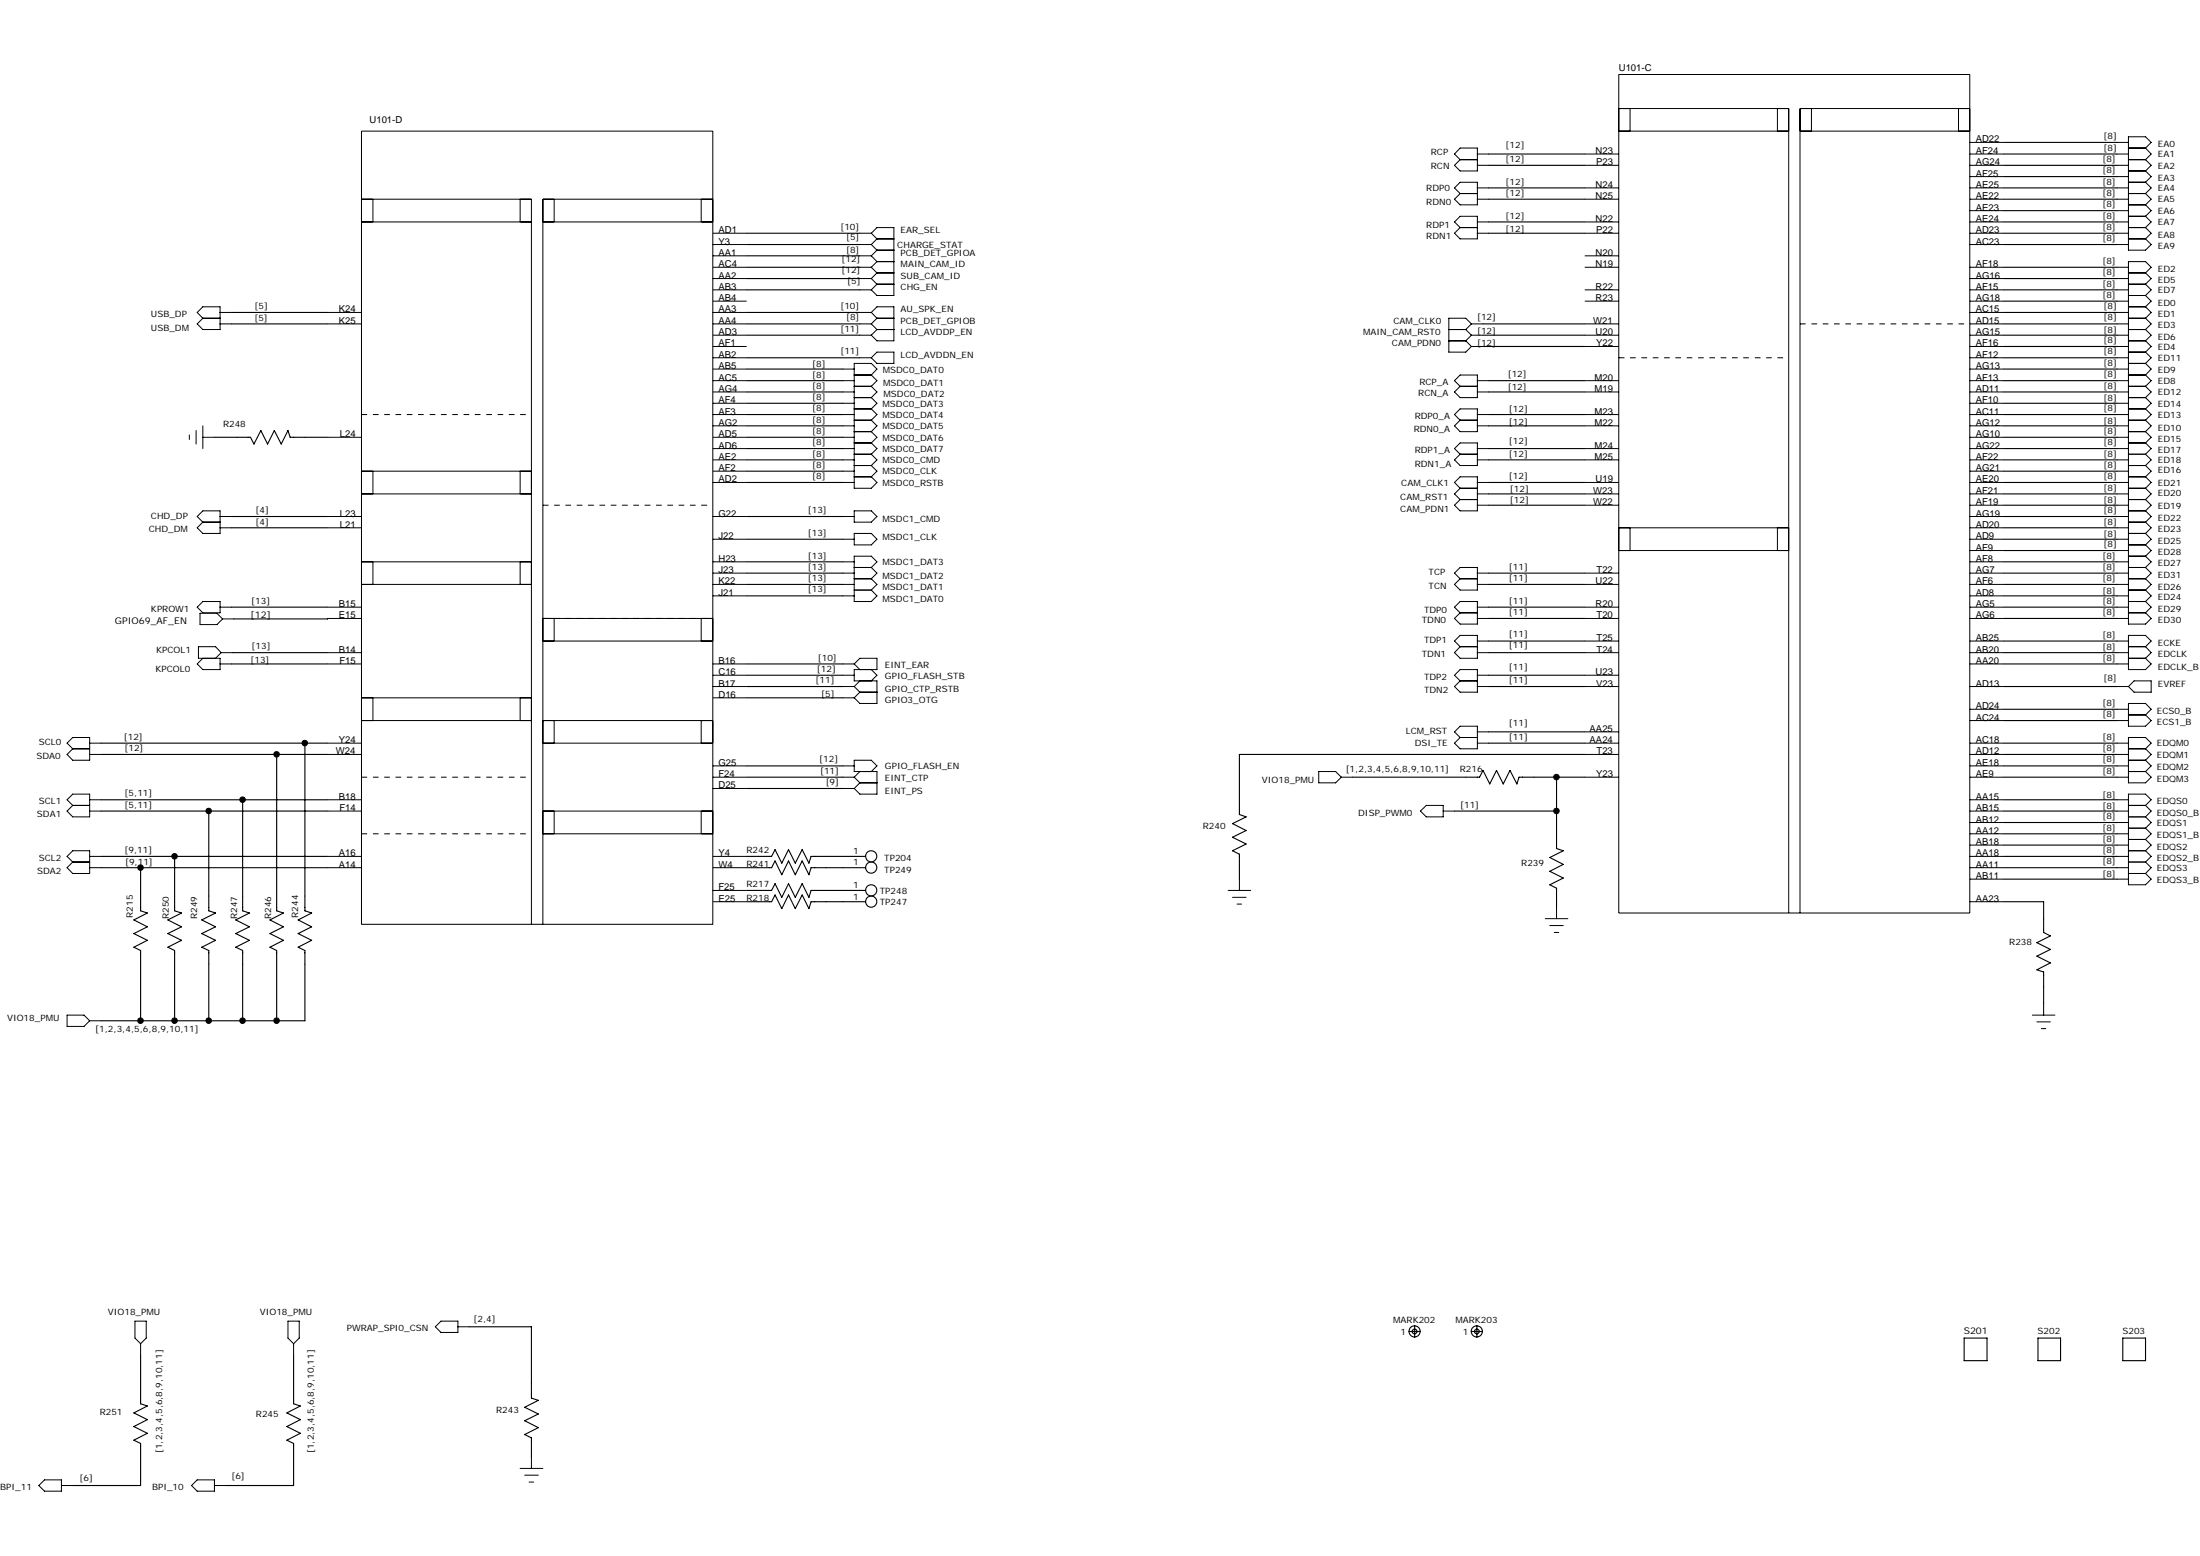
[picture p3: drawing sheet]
<svg xmlns="http://www.w3.org/2000/svg" width="297mm" height="210mm" viewBox="0 0 297 210" stroke-linecap="round" stroke-linejoin="round" font-family="sans-serif">
<g fill="none" stroke="#000" stroke-width=".14">
<path d="M48.8 17.7h47.4v107h-47.4zM197.1 20h2.4v3.1h-2.4l-.7-.8 .7-.8-.7-.7zM218.6 14.6h22.9v108.6M218.6 17.7h22.9M218.6 10.1h47.4v113.1h-47.4zM220.1 14.6v3.1M240 14.6v3.1M243 17.7h23M244.6 14.6v3.1M264.4 14.6v3.1M266 14.6h-23v108.6M266 19.2h4.6"/>
<path d="M285.9 19.2h1.5M287.4 20h2.3M289.7 20l.7-.8-.7-.7h-2.3v15.3h2.3l.7-.8-.7-.8M289.7 20l.7 .8-.7 .7M48.8 26.9h23v97.8M48.8 30h23M50.4 26.9v3.1M70.2 26.9v3.1M73.3 30h22.9M74.8 26.9v3.1M94.7 26.9v3.1M96.2 26.9h-22.9v97.8"/>
<path d="M96.2 31.5h4.6M96.2 33h4.6M96.2 36.1h4.6M96.2 37.6h4.6M96.2 39.1h4.6M96.2 34.5h4.6M116.1 31.5h1.5M116.1 33h1.5M116.1 36.1h1.5M116.1 37.6h1.5M116.1 39.1h1.5M116.1 34.5h1.5"/>
<path d="M117.6 31.5l.8-.8h2.3v9.2h-2.3l-.8-.8M117.6 33l.8 .8M117.6 36.1l.8 .7M117.6 37.6l.8 .8M117.6 31.5l.8 .7M117.6 34.5l.8 .8M118.4 32.2h2.3M118.4 33.8h2.3M118.4 35.3h2.3M118.4 36.8h2.3M118.4 38.4h2.3M118.4 32.2l-.8 .8"/>
<path d="M118.4 35.3l-.8 .8M118.4 36.8l-.8 .8M118.4 38.4l-.8 .7M118.4 33.8l-.8 .7M197.1 24.6h2.4v3h-2.4l-.7-.7 .7-.8-.7-.7zM197.1 29.2h2.4v3h-2.4l-.7-.7 .7-.8-.7-.7zM197.1 21.5h2.4M197.1 26.1h2.4M197.1 30.7h2.4M199.5 20.8h1.5M199.5 22.3h1.5M199.5 25.4h1.5"/>
<path d="M199.5 26.9h1.5M199.5 30h1.5M199.5 31.5h1.5M214 20.8h4.6M214 22.3h4.6M214 25.4h4.6M214 26.9h4.6M214 30h4.6M214 31.5h4.6M214 36.1h4.6M214 39.1h4.6M214 34.5h4.6"/>
<path d="M266 20.8h4.6M266 22.3h4.6M266 25.4h4.6M266 26.9h4.6M266 30h4.6M266 31.5h4.6M266 23.8h4.6M266 28.4h4.6M266 33h4.6M266 36.1h4.6M266 37.6h4.6M266 39.1h4.6"/>
<path d="M285.9 20.8h1.5M285.9 22.3h1.5M285.9 25.4h1.5M285.9 26.9h1.5M285.9 30h1.5M285.9 31.5h1.5M285.9 23.8h1.5M285.9 28.4h1.5M285.9 33h1.5M285.9 36.1h1.5M285.9 37.6h1.5M285.9 39.1h1.5"/>
<path d="M287.4 21.5h2.3M287.4 23.1h2.3M287.4 24.6h2.3M287.4 26.1h2.3M287.4 29.2h2.3M287.4 30.7h2.3M287.4 27.6h2.3M287.4 32.2h2.3M287.4 36.8h2.3M287.4 38.4h2.3M287.4 39.9h2.3M289.7 36.8l.7-.7-.7-.8h-2.3v48.9h2.3l.7-.7-.7-.8"/>
<path d="M289.7 21.5l.7 .8-.7 .8M289.7 23.1l.7 .7-.7 .8M289.7 24.6l.7 .8-.7 .7M289.7 26.1l.7 .8-.7 .7M289.7 27.6l.7 .8-.7 .8M289.7 29.2l.7 .8-.7 .7M289.7 30.7l.7 .8-.7 .7M289.7 36.8l.7 .8-.7 .8M289.7 38.4l.7 .7-.7 .8M289.7 39.9l.7 .7-.7 .8M25.6 58.7v.6M26.5 58.1v1.8"/>
<path d="M26.6 42.2l.8-.8h2.3v3.1h-2.3l-.8-.8 .8-.8zM27.4 59h1.6M27.4 42.9h2.3M27.4 57.5v3M29.7 43.7h1.5M29.7 42.2h1.5M44.2 43.7h4.6M44.2 42.2h4.6M44.2 59h4.6M48.8 55.9h.8M50.4 55.9h.7M51.9 55.9h.7"/>
<path d="M53.4 55.9h.8M54.9 55.9h.8M56.4 55.9h.8M58 55.9h.8M59.5 55.9h.8M61.1 55.9h.7M62.6 55.9h.7M64.1 55.9h.8M65.7 55.9h.7M67.2 55.9h.7M68.7 55.9h.8M70.2 55.9h.8"/>
<path d="M96.2 48.3h4.6M96.2 43.7h4.6M96.2 51.4h4.6M96.2 52.9h4.6M96.2 55.9h4.6M96.2 57.5h4.6M96.2 45.2h4.6M96.2 46.8h4.6M96.2 40.6h4.6M96.2 42.2h4.6M96.2 49.8h4.6M96.2 54.4h4.6"/>
<path d="M96.2 59h4.6M113.8 51.4h1.5M113.8 52.9h1.5M113.8 55.9h1.5M113.8 57.5h1.5M113.8 49.8h1.5M113.8 54.4h1.5M113.8 59h1.5M115.3 59.8h2.3M115.3 58.3h2.3M115.3 56.7h2.3M115.3 55.2h2.3"/>
<path d="M115.3 53.7h2.3M115.3 52.1h2.3M115.3 50.6h2.3M116.1 48.3h1.5M116.1 43.7h1.5M116.1 45.2h1.5M116.1 42.2h1.5M117.6 42.2l.8-.8h2.3v4.6h-2.3l-.8-.8M117.6 50.6l.8-.8-.8-.8h-2.3v16.9h2.3l.8-.8-.8-.8M117.6 59.8l.8 .7-.8 .8M117.6 58.3l.8 .7-.8 .8M117.6 56.7l.8 .8-.8 .8"/>
<path d="M117.6 55.2l.8 .7-.8 .8M117.6 53.7l.8 .7-.8 .8M117.6 52.1l.8 .8-.8 .8M117.6 50.6l.8 .8-.8 .7M117.6 42.2l.8 .7M117.6 43.7l.8 .8M118.4 42.9h2.3M118.4 44.5h2.3M118.4 47.5h2.3v1.5h-2.3l-.8-.7zM118.4 44.5l-.8 .7M118.4 42.9l-.8 .8M195.6 44.5h2.3"/>
<path d="M195.6 46h2.3M197.1 59.8h2.4v3h-2.4l-.7-.7 .7-.8-.7-.8zM197.1 55.2h2.4v3.1h-2.4l-.7-.8 .7-.8-.7-.8zM197.1 56.7h2.4M197.1 50.6h2.4v3.1h-2.4l-.7-.8 .7-.8-.7-.7zM197.1 52.1h2.4M197.9 44.5l.8 .7M197.9 46l.8 .8M198.7 43.7h1.5M198.7 45.2h1.5M198.7 46.8h1.5M198.7 43.7l-.8-.8h-2.3v4.6h2.3l.8-.7"/>
<path d="M198.7 43.7l-.8 .8M198.7 45.2l-.8 .8M199.5 51.4h1.5M199.5 52.9h1.5M199.5 55.9h1.5M199.5 57.5h1.5M214 43.7h4.6M214 51.4h4.6M214 52.9h4.6M214 55.9h4.6M214 57.5h4.6M214 45.2h4.6"/>
<path d="M214 46.8h4.6M214 40.6h4.6M218.6 48.3h.7M220.1 48.3h.7M221.6 48.3h.8M223.2 48.3h.7M224.7 48.3h.7M226.2 48.3h.8M227.7 48.3h.8M229.3 48.3h.7M230.8 48.3h.8M232.3 48.3h.8"/>
<path d="M233.8 48.3h.8M235.4 48.3h.7M236.9 48.3h.8M238.5 48.3h.7M240 48.3h.7M243 43.7h.8M244.6 43.7h.7M246.1 43.7h.8M247.6 43.7h.8M249.1 43.7h.8M250.7 43.7h.7M252.2 43.7h.8"/>
<path d="M253.7 43.7h.8M255.3 43.7h.7M256.8 43.7h.8M258.3 43.7h.8M259.9 43.7h.7M261.4 43.7h.7M262.9 43.7h.8M264.4 43.7h.8M266 48.3h4.6M266 43.7h4.6M266 51.4h4.6M266 52.9h4.6"/>
<path d="M266 55.9h4.6M266 57.5h4.6M266 45.2h4.6M266 46.8h4.6M266 40.6h4.6M266 42.2h4.6M266 49.8h4.6M266 54.4h4.6M266 59h4.6M285.9 48.3h1.5M285.9 43.7h1.5M285.9 51.4h1.5"/>
<path d="M285.9 52.9h1.5M285.9 55.9h1.5M285.9 57.5h1.5M285.9 45.2h1.5M285.9 46.8h1.5M285.9 40.6h1.5M285.9 42.2h1.5M285.9 49.8h1.5M285.9 54.4h1.5M285.9 59h1.5M287.4 41.4h2.3M287.4 42.9h2.3"/>
<path d="M287.4 44.5h2.3M287.4 59.8h2.3M287.4 58.3h2.3M287.4 56.7h2.3M287.4 55.2h2.3M287.4 53.7h2.3M287.4 52.1h2.3M287.4 50.6h2.3M287.4 49h2.3M287.4 46h2.3M287.4 47.5h2.3M289.7 41.4l.7 .8-.7 .7"/>
<path d="M289.7 42.9l.7 .8-.7 .8M289.7 44.5l.7 .7-.7 .8M289.7 46l.7 .8-.7 .7M289.7 47.5l.7 .8-.7 .7M289.7 49l.7 .8-.7 .8M289.7 50.6l.7 .8-.7 .7M289.7 52.1l.7 .8-.7 .8M289.7 53.7l.7 .7-.7 .8M289.7 55.2l.7 .7-.7 .8M289.7 56.7l.7 .8-.7 .8M289.7 58.3l.7 .7-.7 .8M289.7 59.8l.7 .7-.7 .8"/>
<path d="M27.4 68.9h2.3v3.1h-2.3l-.8-.8 .8-.7-.8-.8zM27.4 70.5h2.3M29.7 71.2h1.5M29.7 69.7h1.5M44.2 71.2h4.6M44.2 69.7h4.6M48.8 78.9h23M48.8 66.7h23M48.8 63.6h23M48.8 75.8h23M50.4 63.6v3.1M50.4 75.8v3.1"/>
<path d="M70.2 63.6v3.1M70.2 75.8v3.1M73.3 68.2h.8M74.8 68.2h.8M76.3 68.2h.8M77.9 68.2h.7M79.4 68.2h.8M80.9 68.2h.8M82.5 68.2h.7M84 68.2h.7M85.5 68.2h.8M87 68.2h.8"/>
<path d="M88.6 68.2h.7M90.1 68.2h.8M91.6 68.2h.8M93.2 68.2h.7M94.7 68.2h.8M96.2 60.5h4.6M96.2 62.1h4.6M96.2 77.3h4.6M96.2 78.9h4.6M96.2 65.1h4.6M96.2 63.6h4.6M96.2 69.7h4.6"/>
<path d="M96.2 72.8h4.6M96.2 75.8h4.6M113.8 60.5h1.5M113.8 62.1h1.5M113.8 77.3h1.5M113.8 78.9h1.5M113.8 65.1h1.5M113.8 63.6h1.5M113.8 69.7h1.5M113.8 72.8h1.5M113.8 75.8h1.5M115.3 68.9h2.3l.8 .8-.8 .8h-2.3z"/>
<path d="M115.3 72h2.3l.8 .8-.8 .7h-2.3zM115.3 64.3h2.3M115.3 62.8h2.3M115.3 61.3h2.3M115.3 76.6h2.3M115.3 78.1h2.3M115.3 79.6h2.3M117.6 76.6l.8-.8-.8-.7h-2.3v6.1h2.3l.8-.8-.8-.8M117.6 62.8l.8 .8-.8 .7M117.6 61.3l.8 .8-.8 .7M117.6 76.6l.8 .7-.8 .8M117.6 78.1l.8 .8-.8 .7"/>
<path d="M197.1 65.9l-.7-.8 .7-.8h2.4v4.6h-2.4l-.7-.7 .7-.8M197.1 65.9h2.4M197.1 61.3h2.4M197.1 76.6h2.4v3h-2.4l-.7-.7 .7-.8-.7-.8zM197.1 78.1h2.4M197.1 65.9l-.7 .8 .7 .7M197.1 67.4h2.4M199.5 60.5h1.5M199.5 62.1h1.5M199.5 77.3h1.5M199.5 78.9h1.5M199.5 65.1h1.5"/>
<path d="M199.5 66.7h1.5M199.5 68.2h1.5M214 60.5h4.6M214 62.1h4.6M214 77.3h4.6M214 78.9h4.6M214 65.1h4.6M214 66.7h4.6M214 68.2h4.6M218.6 71.2h22.9M218.6 74.3h22.9M220.1 71.2v3.1"/>
<path d="M240 71.2v3.1M266 71.2h4.6M266 74.3h4.6M266 60.5h4.6M266 62.1h4.6M266 77.3h4.6M266 78.9h4.6M266 65.1h4.6M266 66.7h4.6M266 68.2h4.6M266 63.6h4.6M266 69.7h4.6"/>
<path d="M266 72.8h4.6M266 75.8h4.6M285.9 71.2h1.5M285.9 74.3h1.5M285.9 60.5h1.5M285.9 62.1h1.5M285.9 77.3h1.5M285.9 78.9h1.5M285.9 65.1h1.5M285.9 66.7h1.5M285.9 68.2h1.5M285.9 63.6h1.5"/>
<path d="M285.9 69.7h1.5M285.9 72.8h1.5M285.9 75.8h1.5M287.4 68.9h2.3M287.4 70.5h2.3M287.4 72h2.3M287.4 64.3h2.3M287.4 65.9h2.3M287.4 62.8h2.3M287.4 61.3h2.3M287.4 73.5h2.3M287.4 75.1h2.3"/>
<path d="M287.4 76.6h2.3M287.4 78.1h2.3M287.4 79.6h2.3M287.4 67.4h2.3M289.7 61.3l.7 .8-.7 .7M289.7 62.8l.7 .8-.7 .7M289.7 64.3l.7 .8-.7 .8M289.7 65.9l.7 .8-.7 .7M289.7 67.4l.7 .8-.7 .7M289.7 68.9l.7 .8-.7 .8M289.7 70.5l.7 .7-.7 .8M289.7 72l.7 .8-.7 .7"/>
<path d="M289.7 73.5l.7 .8-.7 .8M289.7 75.1l.7 .7-.7 .8M289.7 76.6l.7 .7-.7 .8M289.7 78.1l.7 .8-.7 .7M289.7 79.6l.7 .8-.7 .8M9.8 99.5h2.3v3.1h-2.3l-.7-.8 .7-.8-.7-.7zM26.6 81.9l.8-.7h2.3v1.5h-2.3zM27 82.8h2.3l.8 .7-.8 .8h-2.3zM29.7 81.9h1.5M29.7 89.6h1.5M29.9 88.1h1.5M29.9 88.1l-.8-.8h-2.3v1.5h2.9v1.6h-2.3l-.8-.8 .8-.8"/>
<path d="M29.9 88.1l-.8 .7M30.1 83.5h1.5M44.2 81.9h4.6M44.2 83.5h4.6M44.2 88.1h4.6M44.2 89.6h4.6M48.8 97.2h23M48.8 94.2h23M50.4 94.2v3M70.2 94.2v3M73.3 83.5h22.9M73.3 86.5h22.9"/>
<path d="M73.3 97.2h22.9M74.8 83.5v3M74.8 97.2v3.1M94.7 83.5v3M94.7 97.2v3.1M96.2 91.1h4.6M96.2 92.6h4.6M96.2 80.4h4.6M96.2 89.6h4.6M96.2 94.2h4.6M113.8 91.1h1.5M113.8 92.6h1.5"/>
<path d="M113.8 80.4h1.5M113.8 89.6h1.5M113.8 94.2h1.5M115.3 89.6l.8-.8h2.3v1.6h-3.1v1.5h3.1v3h-2.3l-.8-.7M115.3 89.6l.8 .8M115.3 92.6l.8 .8M116.1 93.4h2.3M116.1 93.4l-.8 .8M116.1 91.9l-.8 .7M117.6 90.4l.8 .7-.8 .8M197.1 81.2h2.4v3h-2.4l-.7-.7 .7-.8-.7-.8zM197.1 82.7h2.4"/>
<path d="M197.1 85.7h2.4v3.1h-2.4l-.7-.7 .7-.8-.7-.8zM197.1 90.4h2.4v3h-2.4l-.7-.8 .7-.7-.7-.8zM197.1 99.5h2.4M197.1 98h2.4v3h-2.4l-.7-.7 .7-.8-.7-.7zM197.1 87.3h2.4M197.1 91.9h2.4M199.5 81.9h1.5M199.5 83.5h1.5M199.5 86.5h1.5M199.5 88.1h1.5M199.5 91.1h1.5M199.5 92.6h1.5"/>
<path d="M199.5 98.8h1.5M214 81.9h4.6M214 83.5h4.6M214 86.5h4.6M214 88.1h4.6M214 91.1h4.6M214 92.6h4.6M214 98.8h4.6M266 81.9h4.6M266 83.5h4.6M266 86.5h4.6M266 88.1h4.6"/>
<path d="M266 92.6h4.6M266 80.4h4.6M266 89.6h4.6M266 95.7h4.6M266 97.2h4.6M285.9 81.9h1.5M285.9 83.5h1.5M285.9 86.5h1.5M285.9 88.1h1.5M285.9 92.6h1.5M285.9 80.4h1.5M285.9 89.6h1.5"/>
<path d="M285.9 95.7h1.5M285.9 97.2h1.5M287.4 81.2h2.3M287.4 82.7h2.3M287.4 88.8h2.3M287.4 87.3h2.3M287.4 92.6l.7-.7h2.3v1.5h-2.3zM287.4 94.9h2.3l.7 .8-.7 .8 .7 .7-.7 .8h-2.3zM287.4 96.5h2.3M289.7 87.3l.7-.8-.7-.8h-2.3v4.7h2.3l.7-.8-.7-.8M289.7 81.2l.7 .7-.7 .8M289.7 87.3l.7 .8-.7 .7"/>
<path d="M9.8 107.2h2.3v3h-2.3l-.7-.7 .7-.8-.7-.8zM9.8 114.8h2.3v3.1h-2.3l-.7-.8 .7-.8-.7-.7zM9.8 101h2.3M9.8 108.7h2.3M9.8 116.3h2.3M12.1 100.3h1.5M12.1 101.8h1.5M12.1 107.9h1.5M12.1 109.5h1.5M12.1 115.6h1.5M12.1 117.1h1.5M44.2 100.3h4.6"/>
<path d="M44.2 101.8h4.6M44.2 107.9h4.6M44.2 109.5h4.6M44.2 115.6h4.6M44.2 117.1h4.6M48.8 104.9h.8M48.8 112.5h.8M50.4 104.9h.7M50.4 112.5h.7M51.9 104.9h.7M51.9 112.5h.7M53.4 104.9h.8"/>
<path d="M53.4 112.5h.8M54.9 104.9h.8M54.9 112.5h.8M56.4 104.9h.8M56.4 112.5h.8M58 104.9h.8M58 112.5h.8M59.5 104.9h.8M59.5 112.5h.8M61.1 104.9h.7M61.1 112.5h.7M62.6 104.9h.7"/>
<path d="M62.6 112.5h.7M64.1 104.9h.8M64.1 112.5h.8M65.7 104.9h.7M65.7 112.5h.7M67.2 104.9h.7M67.2 112.5h.7M68.7 104.9h.8M68.7 112.5h.8M70.2 104.9h.8M70.2 112.5h.8M73.3 100.3h22.9"/>
<path d="M73.3 109.5h22.9M73.3 112.5h22.9M74.8 109.5v3M94.7 109.5v3M96.2 103.4h4.6M96.2 104.9h4.6M96.2 115.6h4.6M96.2 117.1h4.6M96.2 106.4h4.6M113.8 103.4h1.5M113.8 104.9h1.5M113.8 106.4h1.5"/>
<path d="M115.3 104.9l.8 .7M116.1 105.6h2.3M116.1 104.1l-.8 .8M116.1 105.6l-.8 .8M117.6 104.1l.8-.7-.8-.8h-2.3v1.5h3.1v3.1h-2.3l-.8-.8M167.3 118.6v1.6M178.1 104.1h2.2l.8 .8-.8 .7h-2.2zM181.1 104.9h1.5M191.8 109.5l.8-.8h2.3v1.5h-2.3zM194.9 109.5h1.5M199.5 100.3h1.5M214 100.3h4.6"/>
<path d="M214 101.8h4.6M214 104.9h4.6M266 100.3h4.6M266 101.8h4.6M266 103.4h4.6M266 104.9h4.6M266 107.9h4.6M266 109.5h4.6M266 111h4.6M266 112.5h4.6M266 114h4.6M266 115.6h4.6"/>
<path d="M266 117.1h4.6M266 118.6h4.6M285.9 100.3h1.5M285.9 101.8h1.5M285.9 103.4h1.5M285.9 104.9h1.5M285.9 107.9h1.5M285.9 109.5h1.5M285.9 111h1.5M285.9 112.5h1.5M285.9 114h1.5M285.9 115.6h1.5"/>
<path d="M285.9 117.1h1.5M285.9 118.6h1.5M287.4 101h2.3M287.4 102.6h2.3M287.4 108.7h2.3M287.4 114.8h2.3M287.4 116.3h2.3M287.4 110.2h2.3M287.4 117.9h2.3M287.4 104.1h2.3M287.4 111.8h2.3M287.4 113.3h2.3"/>
<path d="M289.7 101l.7-.7-.7-.8h-2.3v6.1h2.3l.7-.7-.7-.8M289.7 108.7l.7-.8-.7-.7h-2.3v12.2h2.3l.7-.8-.7-.7M289.7 101l.7 .8-.7 .8M289.7 102.6l.7 .8-.7 .7M289.7 110.2l.7 .8-.7 .8M289.7 113.3l.7 .7-.7 .8M289.7 116.3l.7 .8-.7 .8M289.7 108.7l.7 .8-.7 .7M289.7 111.8l.7 .7-.7 .8M289.7 114.8l.7 .8-.7 .7M9.1 137h2.2l.8 .8-.8 .7h-2.2zM12.1 137.8h1.5"/>
<path d="M96.2 121.7h4.6M96.2 120.2h4.6M165.8 120.2h3.1M166.4 121.1h1.9M167 122h.6M208.6 124h3.1M209.3 124.9h1.8M209.8 125.8h.7M210.2 122.4v1.6M266 121.7h4.6M274.4 137h3M275 137.9h1.8"/>
<path d="M275.6 138.8h.6M275.9 135.5v1.5M18.2 178.3h1.5v2.3l-.7 .7-.8-.7zM38.9 178.3h1.5v2.3l-.8 .7-.7-.7zM59.5 178.3h2.3v1.5h-2.3l-.7-.8zM61.8 179h1.5M6 199.7h2.3v1.5h-2.3l-.8-.7zM19 181.3v1.6M26.6 199.7h2.4v1.5h-2.4l-.7-.7zM39.6 181.3v1.6M70.2 198.2h3.1M70.8 199.1h1.9"/>
<path d="M71.8 196.6v1.6M8.3 200.5h1.5M29 200.5h1.5M71.4 200h.6"/>
</g>
<g fill="none" stroke="#000" stroke-width=".15">
<path d="M270.6 19.2h15.3M100.8 31.5h15.3M100.8 33h15.3M100.8 36.1h15.3M100.8 37.6h15.3M100.8 39.1h15.3M100.8 34.5h15.3M201 20.8h13M201 22.3h13M201 25.4h13M201 30h13M201 26.9h13"/>
<path d="M201 31.5h13M270.6 20.8h15.3M270.6 22.3h15.3M270.6 25.4h15.3M270.6 30h15.3M270.6 26.9h15.3M270.6 31.5h15.3M270.6 23.8h15.3M270.6 28.4h15.3M270.6 33h15.3M270.6 36.1h15.3M270.6 37.6h15.3"/>
<path d="M270.6 39.1h15.3M29 59h4.8l.5 .9 .9-1.8 .9 1.8 .9-1.8 1 1.8 .9-1.8 .3 .9h5M31.2 42.2h13M31.2 43.7h13M100.8 59h13M100.8 42.2h15.3M100.8 43.7h15.3M100.8 57.5h13M100.8 55.9h13M100.8 54.4h13M100.8 52.9h13M100.8 51.4h13"/>
<path d="M100.8 49.8h13M100.8 45.2h15.3M100.8 48.3h15.3M200.2 43.7h13.8M200.2 45.2h13.8M200.2 46.8h13.8M201 57.5h13M201 55.9h13M201 52.9h13M201 51.4h13M270.6 59h15.3M270.6 42.2h15.3"/>
<path d="M270.6 43.7h15.3M270.6 57.5h15.3M270.6 55.9h15.3M270.6 54.4h15.3M270.6 52.9h15.3M270.6 51.4h15.3M270.6 49.8h15.3M270.6 45.2h15.3M270.6 46.8h15.3M270.6 40.6h15.3M270.6 48.3h15.3M31.2 69.7h13"/>
<path d="M31.2 71.2h13M100.8 69.7h13M100.8 65.1h13M100.8 63.6h13M100.8 62.1h13M100.8 60.5h13M100.8 72.8h13M100.8 75.8h13M100.8 77.3h13M100.8 78.9h13M201 65.1h13M201 62.1h13"/>
<path d="M201 60.5h13M201 77.3h13M201 78.9h13M201 66.7h13M201 68.2h13M270.6 69.7h15.3M270.6 71.2h15.3M270.6 65.1h15.3M270.6 63.6h15.3M270.6 62.1h15.3M270.6 60.5h15.3M270.6 72.8h15.3"/>
<path d="M270.6 75.8h15.3M270.6 77.3h15.3M270.6 78.9h15.3M270.6 66.7h15.3M270.6 68.2h15.3M270.6 74.3h15.3M31.2 81.9h13M31.2 89.6h13M31.4 88.1h12.8M44.2 83.5h-12.6M100.8 89.6h13M100.8 80.4h13"/>
<path d="M100.8 91.1h13M100.8 92.6h13M100.8 94.2h13M201 81.9h13M201 86.5h13M201 91.1h13M201 83.5h13M201 88.1h13M201 92.6h13M201 98.8h13M270.6 81.9h15.3M270.6 89.6h15.3"/>
<path d="M270.6 80.4h15.3M270.6 86.5h15.3M270.6 83.5h15.3M270.6 88.1h15.3M270.6 92.6h15.3M270.6 95.7h15.3M270.6 97.2h15.3M13.6 115.6h30.6M13.6 117.1h30.6M13.6 100.3h30.6M13.6 101.8h30.6M13.6 107.9h30.6"/>
<path d="M13.6 109.5h30.6M19 117.1v5.8l.9 .3-1.8 .9 1.8 1-1.8 .9 1.8 .9-1.8 .9 .9 .5v9.5M23.6 115.6v7.3l.9 .3-1.8 .9 1.8 1-1.8 .9 1.8 .9-1.8 .9 .9 .5v9.5M28.2 109.5v13.4l.9 .3-1.9 .9 1.9 1-1.9 .9 1.9 .9-1.9 .9 1 .5v9.5M32.8 107.9v15l.9 .3-1.9 .9 1.9 1-1.9 .9 1.9 .9-1.9 .9 1 .5v9.5M37.4 101.8v21.1l.9 .3-1.9 .9 1.9 1-1.9 .9 1.9 .9-1.9 .9 1 .5v9.5M41.2 100.3v22.6l.9 .3-1.8 .9 1.8 1-1.8 .9 1.8 .9-1.8 .9 .9 .5v9.5h-27.6M100.8 115.6h3.4l.4-.9 1 1.8 .9-1.8 .9 1.8 .9-1.8 .9 1.8 .3-.9h7.4M100.8 117.1h3.4l.4-.9 1 1.8 .9-1.8 .9 1.8 .9-1.8 .9 1.8 .3-.9h7.4M100.8 104.9h13M100.8 106.4h13M100.8 103.4h13"/>
<path d="M182.6 104.9h17.2l.4-.9 .9 1.8 1-1.8 .9 1.8 .9-1.8 .9 1.8 .3-.9h8.9M196.4 109.5h13.8M201 100.3h13M210.2 104.9v9.6l.9 .3-1.8 .9 1.8 .9-1.8 1 1.8 .9-1.8 .9 .9 .5v2.5M214 101.8h-46.7v8.1l1 .3-1.9 .9 1.9 1-1.9 .9 1.9 .9-1.9 .9 .9 .5v3.3M270.6 115.6h15.3M270.6 117.1h15.3M270.6 104.9h15.3M270.6 100.3h15.3M270.6 101.8h15.3M270.6 107.9h15.3M270.6 109.5h15.3"/>
<path d="M270.6 103.4h15.3M270.6 111h15.3M270.6 114h15.3M270.6 112.5h15.3M270.6 118.6h15.3M100.8 120.2h3.4l.4-.9 1 1.8 .9-1.8 .9 1.8 .9-1.8 .9 1.8 .3-.9h7.4M100.8 121.7h3.4l.4-.9 1 1.8 .9-1.8 .9 1.8 .9-1.8 .9 1.8 .3-.9h7.4M270.6 121.7h5.3v4.1l.9 .5-1.8 .9 1.8 .9-1.8 .9 1.8 .9-1.8 1 .9 .3v4.3M63.3 179h8.5v9.7l.9 .3-1.9 .9 1.9 .9-1.9 .9 1.9 1-1.9 .9 1 .4v2.6M190.2 179.7h1.6M191 178.9v1.5M198.6 179.7h1.6"/>
<path d="M199.4 178.9v1.5M19 182.9v6.5l.9 .3-1.8 1 1.8 .9-1.8 .9 1.8 .9-1.8 1 .9 .4v5.7h-9.2M39.6 182.9v6.5l1 .3-1.9 1 1.9 .9-1.9 .9 1.9 .9-1.9 1 .9 .4v5.7h-9.1M265.2 180.6h3.1v3h-3.1zM275.2 180.6h3v3h-3zM286.6 180.6h3.1v3h-3.1z"/>
<circle cx="117.6" cy="115.6" r=".76"/>
<circle cx="117.6" cy="117.1" r=".76"/>
<circle cx="117.6" cy="120.1" r=".76"/>
<circle cx="117.6" cy="121.7" r=".76"/>
<circle cx="191" cy="179.7" r=".76"/>
<circle cx="191" cy="179.7" r=".33"/>
<circle cx="199.4" cy="179.7" r=".76"/>
<circle cx="199.4" cy="179.7" r=".32"/>
</g>
<g fill="#000" stroke="#000" stroke-width=".14">
<circle cx="19" cy="117.1" r=".38"/>
<circle cx="23.6" cy="115.6" r=".38"/>
<circle cx="28.2" cy="109.4" r=".38"/>
<circle cx="32.7" cy="107.9" r=".38"/>
<circle cx="37.3" cy="101.8" r=".38"/>
<circle cx="41.2" cy="100.3" r=".38"/>
<circle cx="210.1" cy="109.4" r=".38"/>
<circle cx="210.1" cy="104.9" r=".38"/>
<circle cx="19" cy="137.7" r=".38"/>
<circle cx="23.6" cy="137.7" r=".38"/>
<circle cx="28.2" cy="137.7" r=".38"/>
<circle cx="32.7" cy="137.7" r=".38"/>
<circle cx="37.3" cy="137.7" r=".38"/>
</g>
<g font-size="1.3">
<text x="218.6" y="9.6">U101-C</text>
<text x="49.9" y="16.6">U101-D</text>
<text x="215.4" y="20.8">N23</text>
<text x="215.5" y="22.3">P23</text>
<text x="266.8" y="19.2">AD22</text>
<text x="266.8" y="20.8">AF24</text>
<text x="266.8" y="22.3">AG24</text>
<text x="266.8" y="23.8">AF25</text>
<text x="215.4" y="25.4">N24</text>
<text x="215.4" y="26.9">N25</text>
<text x="215.4" y="30">N22</text>
<text x="266.8" y="25.4">AE25</text>
<text x="266.8" y="26.9">AE22</text>
<text x="266.8" y="28.4">AE23</text>
<text x="266.8" y="30">AE24</text>
<text x="97" y="33">Y3</text>
<text x="97" y="34.5">AA1</text>
<text x="97" y="31.5">AD1</text>
<text x="215.4" y="34.5">N20</text>
<text x="215.5" y="31.5">P22</text>
<text x="266.8" y="31.5">AD23</text>
<text x="266.8" y="33">AC23</text>
<text x="97" y="37.6">AA2</text>
<text x="97" y="39.1">AB3</text>
<text x="97" y="36.1">AC4</text>
<text x="97" y="40.6">AB4</text>
<text x="215.4" y="36.1">N19</text>
<text x="215.4" y="39.1">R22</text>
<text x="215.4" y="40.6">R23</text>
<text x="266.8" y="36.1">AF18</text>
<text x="266.8" y="37.6">AG16</text>
<text x="266.8" y="39.1">AF15</text>
<text x="266.8" y="40.6">AG18</text>
<text x="45.7" y="42.2">K24</text>
<text x="45.7" y="43.7">K25</text>
<text x="97" y="43.7">AA4</text>
<text x="97" y="42.2">AA3</text>
<text x="97" y="45.2">AD3</text>
<text x="97" y="46.8">AF1</text>
<text x="215.1" y="43.7">W21</text>
<text x="215.4" y="45.2">U20</text>
<text x="215.5" y="46.8">Y22</text>
<text x="266.8" y="42.2">AC15</text>
<text x="266.8" y="43.7">AD15</text>
<text x="266.8" y="45.2">AG15</text>
<text x="266.8" y="46.8">AF16</text>
<text x="97" y="48.3">AB2</text>
<text x="97" y="51.4">AC5</text>
<text x="97" y="52.9">AG4</text>
<text x="97" y="49.8">AB5</text>
<text x="215.3" y="51.4">M20</text>
<text x="215.3" y="52.9">M19</text>
<text x="266.8" y="48.3">AF12</text>
<text x="266.8" y="49.8">AG13</text>
<text x="266.8" y="51.4">AF13</text>
<text x="266.8" y="52.9">AD11</text>
<text x="45.9" y="59">L24</text>
<text x="97" y="57.5">AG2</text>
<text x="97" y="55.9">AF3</text>
<text x="97" y="54.4">AF4</text>
<text x="97" y="59">AD5</text>
<text x="215.3" y="55.9">M23</text>
<text x="215.3" y="57.5">M22</text>
<text x="266.8" y="54.4">AF10</text>
<text x="266.8" y="55.9">AC11</text>
<text x="266.8" y="57.5">AG12</text>
<text x="266.8" y="59">AG10</text>
<text x="97" y="65.1">AD2</text>
<text x="97" y="60.5">AD6</text>
<text x="97" y="62.1">AE2</text>
<text x="97" y="63.6">AF2</text>
<text x="215.3" y="60.5">M24</text>
<text x="215.3" y="62.1">M25</text>
<text x="215.4" y="65.1">U19</text>
<text x="266.8" y="60.5">AG22</text>
<text x="266.8" y="62.1">AF22</text>
<text x="266.8" y="63.6">AG21</text>
<text x="266.8" y="65.1">AE20</text>
<text x="45.9" y="69.7">L23</text>
<text x="45.9" y="71.2">L21</text>
<text x="97" y="69.7">G22</text>
<text x="215.1" y="66.7">W23</text>
<text x="215.1" y="68.2">W22</text>
<text x="266.8" y="66.7">AF21</text>
<text x="266.8" y="68.2">AF19</text>
<text x="266.8" y="69.7">AG19</text>
<text x="266.8" y="71.2">AD20</text>
<text x="97" y="72.8">J22</text>
<text x="97" y="75.8">H23</text>
<text x="97" y="77.3">J23</text>
<text x="215.6" y="77.3">T22</text>
<text x="266.8" y="72.8">AD9</text>
<text x="266.8" y="74.3">AF9</text>
<text x="266.8" y="75.8">AF8</text>
<text x="266.8" y="77.3">AG7</text>
<text x="33.8" y="83.4">[12]</text>
<text x="45.7" y="81.9">B15</text>
<text x="45.7" y="83.5">E15</text>
<text x="97" y="78.9">K22</text>
<text x="97" y="80.4">J21</text>
<text x="215.4" y="78.9">U22</text>
<text x="215.4" y="81.9">R20</text>
<text x="215.6" y="83.5">T20</text>
<text x="266.8" y="78.9">AF6</text>
<text x="266.8" y="80.4">AD8</text>
<text x="266.8" y="81.9">AG5</text>
<text x="266.8" y="83.5">AG6</text>
<text x="15.5" y="84.2">GPIO69_AF_EN</text>
<text x="45.7" y="88.1">B14</text>
<text x="45.8" y="89.6">F15</text>
<text x="97" y="89.6">B16</text>
<text x="215.6" y="86.5">T25</text>
<text x="215.6" y="88.1">T24</text>
<text x="266.8" y="86.5">AB25</text>
<text x="266.8" y="88.1">AB20</text>
<text x="266.8" y="89.6">AA20</text>
<text x="97" y="91.1">C16</text>
<text x="97" y="92.6">B17</text>
<text x="97" y="94.2">D16</text>
<text x="215.4" y="91.1">U23</text>
<text x="215.5" y="92.6">V23</text>
<text x="266.8" y="92.6">AD13</text>
<text x="266.8" y="95.7">AD24</text>
<text x="45.3" y="101.8">W24</text>
<text x="45.8" y="100.3">Y24</text>
<text x="214.6" y="98.8">AA25</text>
<text x="214.6" y="100.3">AA24</text>
<text x="215.6" y="101.8">T23</text>
<text x="266.8" y="97.2">AC24</text>
<text x="266.8" y="100.3">AC18</text>
<text x="266.8" y="101.8">AD12</text>
<text x="45.7" y="107.9">B18</text>
<text x="97" y="103.4">G25</text>
<text x="97" y="104.9">F24</text>
<text x="97" y="106.4">D25</text>
<text x="215.5" y="104.9">Y23</text>
<text x="266.8" y="103.4">AE18</text>
<text x="266.8" y="104.9">AE9</text>
<text x="266.8" y="107.9">AA15</text>
<text x="45.8" y="109.5">F14</text>
<text x="266.8" y="109.5">AB15</text>
<text x="266.8" y="111">AB12</text>
<text x="266.8" y="112.5">AA12</text>
<text x="45.7" y="115.6">A16</text>
<text x="45.7" y="117.1">A14</text>
<text x="97" y="117.1">W4</text>
<text x="97" y="115.6">Y4</text>
<text x="266.8" y="114">AB18</text>
<text x="266.8" y="115.6">AA18</text>
<text x="266.8" y="117.1">AA11</text>
<text x="266.8" y="118.6">AB11</text>
<text x="97" y="120.2">F25</text>
<text x="97" y="121.7">E25</text>
<text x="266.8" y="121.7">AA23</text>
<text x="265.1" y="180">S201</text>
</g>
<g font-size="1.2">
<text x="193.2" y="20.9">RCP</text>
<text x="193.2" y="22.8">RCN</text>
<text x="203.3" y="20">[12]</text>
<text x="203.3" y="21.9">[12]</text>
<text x="283.9" y="21.9">[8]</text>
<text x="283.9" y="23.4">[8]</text>
<text x="284" y="18.8">[8]</text>
<text x="284" y="20.3">[8]</text>
<text x="291.4" y="19.8">EA0</text>
<text x="291.4" y="21.2">EA1</text>
<text x="291.4" y="22.8">EA2</text>
<text x="192.6" y="25.8">RDP0</text>
<text x="192.6" y="27.6">RDN0</text>
<text x="203.3" y="24.9">[12]</text>
<text x="203.3" y="29.5">[12]</text>
<text x="203.3" y="26.4">[12]</text>
<text x="283.9" y="24.9">[8]</text>
<text x="283.9" y="26.4">[8]</text>
<text x="283.9" y="28">[8]</text>
<text x="283.9" y="29.5">[8]</text>
<text x="291.4" y="24.4">EA3</text>
<text x="291.4" y="25.8">EA4</text>
<text x="291.4" y="27.3">EA5</text>
<text x="291.4" y="28.9">EA6</text>
<text x="113.5" y="31">[10]</text>
<text x="113.6" y="35.3">[12]</text>
<text x="114.2" y="32.4">[5]</text>
<text x="114.2" y="34.1">[8]</text>
<text x="121.2" y="33.4">CHARGE_STAT</text>
<text x="121.6" y="31.5">EAR_SEL</text>
<text x="121.6" y="34.5">PCB_DET_GPIOA</text>
<text x="192.6" y="30.7">RDP1</text>
<text x="192.6" y="32.2">RDN1</text>
<text x="203.3" y="31.3">[12]</text>
<text x="283.9" y="31">[8]</text>
<text x="283.9" y="32.6">[8]</text>
<text x="283.9" y="35.6">[8]</text>
<text x="291.4" y="30.4">EA7</text>
<text x="291.4" y="32.1">EA8</text>
<text x="291.4" y="33.6">EA9</text>
<text x="34.4" y="41.7">[5]</text>
<text x="113.5" y="41.7">[10]</text>
<text x="113.6" y="36.9">[12]</text>
<text x="114.4" y="38.4">[5]</text>
<text x="121.6" y="36.1">MAIN_CAM_ID</text>
<text x="121.6" y="37.6">SUB_CAM_ID</text>
<text x="121.6" y="39.1">CHG_EN</text>
<text x="283.9" y="37.1">[8]</text>
<text x="283.9" y="38.7">[8]</text>
<text x="283.9" y="40.2">[8]</text>
<text x="284" y="41.7">[8]</text>
<text x="291.4" y="36.7">ED2</text>
<text x="291.4" y="38.2">ED5</text>
<text x="291.4" y="39.6">ED7</text>
<text x="291.4" y="41.3">ED0</text>
<text x="20.4" y="42.8">USB_DP</text>
<text x="20.4" y="44.6">USB_DM</text>
<text x="34.4" y="43.3">[5]</text>
<text x="113.5" y="44.8">[11]</text>
<text x="113.5" y="47.8">[11]</text>
<text x="114.2" y="43.2">[8]</text>
<text x="121.6" y="42.2">AU_SPK_EN</text>
<text x="121.6" y="45.2">LCD_AVDDP_EN</text>
<text x="121.6" y="43.7">PCB_DET_GPIOB</text>
<text x="184.1" y="45.2">MAIN_CAM_RST0</text>
<text x="187.9" y="46.8">CAM_PDN0</text>
<text x="188.1" y="43.7">CAM_CLK0</text>
<text x="199.4" y="43.2">[12]</text>
<text x="199.4" y="45.1">[12]</text>
<text x="199.4" y="46.6">[12]</text>
<text x="284" y="43.2">[8]</text>
<text x="284" y="45">[8]</text>
<text x="284" y="46.3">[8]</text>
<text x="284" y="47.8">[8]</text>
<text x="291.4" y="42.8">ED1</text>
<text x="291.4" y="44.3">ED3</text>
<text x="291.4" y="45.8">ED6</text>
<text x="291.4" y="47.2">ED4</text>
<text x="109.7" y="54">[8]</text>
<text x="109.7" y="52.5">[8]</text>
<text x="109.7" y="51.1">[8]</text>
<text x="109.7" y="49.5">[8]</text>
<text x="119.2" y="50.4">MSDC0_DAT0</text>
<text x="119.2" y="52">MSDC0_DAT1</text>
<text x="119.3" y="53.6">MSDC0_DAT2</text>
<text x="121.6" y="48.3">LCD_AVDDN_EN</text>
<text x="191.5" y="53.5">RCN_A</text>
<text x="191.6" y="52">RCP_A</text>
<text x="203.6" y="50.9">[12]</text>
<text x="203.6" y="52.6">[12]</text>
<text x="284" y="49.4">[8]</text>
<text x="284" y="50.9">[8]</text>
<text x="284" y="52.5">[8]</text>
<text x="291.4" y="48.7">ED11</text>
<text x="291.4" y="50.3">ED9</text>
<text x="291.4" y="51.8">ED8</text>
<text x="291.4" y="53.3">ED12</text>
<text x="30.1" y="57.6">R248</text>
<text x="109.7" y="58.5">[8]</text>
<text x="109.7" y="57">[8]</text>
<text x="109.7" y="55.5">[8]</text>
<text x="119.2" y="59.5">MSDC0_DAT6</text>
<text x="119.2" y="57.9">MSDC0_DAT5</text>
<text x="119.2" y="56.4">MSDC0_DAT4</text>
<text x="119.2" y="54.9">MSDC0_DAT3</text>
<text x="190.9" y="58.3">RDN0_A</text>
<text x="191" y="56.5">RDP0_A</text>
<text x="203.7" y="55.6">[12]</text>
<text x="203.7" y="59.9">[12]</text>
<text x="203.7" y="57.3">[12]</text>
<text x="284" y="54.1">[8]</text>
<text x="284" y="55.5">[8]</text>
<text x="284" y="57.2">[8]</text>
<text x="284" y="58.5">[8]</text>
<text x="291.4" y="54.9">ED14</text>
<text x="291.4" y="56.4">ED13</text>
<text x="291.4" y="58.1">ED10</text>
<text x="291.4" y="59.6">ED15</text>
<text x="109.7" y="64.7">[8]</text>
<text x="109.7" y="63.1">[8]</text>
<text x="109.7" y="61.6">[8]</text>
<text x="109.7" y="60.1">[8]</text>
<text x="119.2" y="65.6">MSDC0_RSTB</text>
<text x="119.2" y="64">MSDC0_CLK</text>
<text x="119.2" y="62.5">MSDC0_CMD</text>
<text x="119.2" y="61">MSDC0_DAT7</text>
<text x="189.2" y="65.6">CAM_CLK1</text>
<text x="191" y="61.2">RDP1_A</text>
<text x="191" y="63">RDN1_A</text>
<text x="203.7" y="61.6">[12]</text>
<text x="203.7" y="64.7">[12]</text>
<text x="284" y="60.1">[8]</text>
<text x="284" y="61.6">[8]</text>
<text x="284" y="63.1">[8]</text>
<text x="284" y="64.7">[8]</text>
<text x="291.4" y="61.2">ED17</text>
<text x="291.4" y="62.5">ED18</text>
<text x="291.4" y="63.9">ED16</text>
<text x="291.4" y="65.6">ED21</text>
<text x="20.1" y="71.8">CHD_DM</text>
<text x="20.4" y="70">CHD_DP</text>
<text x="34.5" y="69.3">[4]</text>
<text x="34.5" y="70.8">[4]</text>
<text x="109.1" y="69.3">[13]</text>
<text x="119.2" y="70.5">MSDC1_CMD</text>
<text x="189.1" y="67.4">CAM_RST1</text>
<text x="189.1" y="69.1">CAM_PDN1</text>
<text x="203.9" y="66.4">[12]</text>
<text x="203.9" y="67.9">[12]</text>
<text x="284" y="66.2">[8]</text>
<text x="284" y="67.9">[8]</text>
<text x="284" y="69.3">[8]</text>
<text x="284" y="70.8">[8]</text>
<text x="291.4" y="67">ED20</text>
<text x="291.4" y="68.6">ED19</text>
<text x="291.4" y="70.3">ED22</text>
<text x="291.4" y="71.8">ED23</text>
<text x="109.1" y="72.3">[13]</text>
<text x="109.1" y="75.4">[13]</text>
<text x="109.1" y="76.9">[13]</text>
<text x="119.2" y="72.9">MSDC1_CLK</text>
<text x="119.2" y="76.3">MSDC1_DAT3</text>
<text x="192.9" y="77.7">TCP</text>
<text x="203.7" y="76.9">[11]</text>
<text x="283.9" y="75.4">[8]</text>
<text x="283.9" y="76.9">[8]</text>
<text x="284" y="72.5">[8]</text>
<text x="284" y="73.9">[8]</text>
<text x="291.4" y="73.4">ED25</text>
<text x="291.4" y="74.9">ED28</text>
<text x="291.4" y="76.4">ED27</text>
<text x="291.4" y="78">ED31</text>
<text x="20.4" y="82.5">KPROW1</text>
<text x="33.9" y="81.5">[13]</text>
<text x="109.1" y="78.4">[13]</text>
<text x="109.1" y="79.9">[13]</text>
<text x="119.2" y="78.1">MSDC1_DAT2</text>
<text x="119.2" y="79.6">MSDC1_DAT1</text>
<text x="119.2" y="81.2">MSDC1_DAT0</text>
<text x="192.3" y="82.7">TDP0</text>
<text x="192.9" y="79.5">TCN</text>
<text x="203.7" y="78.4">[11]</text>
<text x="203.7" y="81.5">[11]</text>
<text x="203.7" y="83">[11]</text>
<text x="283.9" y="78.4">[8]</text>
<text x="283.9" y="80.1">[8]</text>
<text x="283.9" y="81.5">[8]</text>
<text x="283.9" y="83">[8]</text>
<text x="291.4" y="79.6">ED26</text>
<text x="291.4" y="81">ED24</text>
<text x="291.4" y="82.6">ED29</text>
<text x="21.1" y="88.1">KPCOL1</text>
<text x="33.8" y="89.4">[13]</text>
<text x="34" y="87.6">[13]</text>
<text x="110.4" y="89.2">[10]</text>
<text x="192" y="84.1">TDN0</text>
<text x="192" y="88.7">TDN1</text>
<text x="192.3" y="86.8">TDP1</text>
<text x="203.7" y="85.9">[11]</text>
<text x="203.7" y="87.4">[11]</text>
<text x="283.9" y="86.1">[8]</text>
<text x="283.9" y="87.8">[8]</text>
<text x="283.9" y="89.2">[8]</text>
<text x="291.4" y="84.1">ED30</text>
<text x="291.4" y="87.1">ECKE</text>
<text x="291.4" y="88.7">EDCLK</text>
<text x="21" y="90.7">KPCOL0</text>
<text x="110.1" y="92.2">[11]</text>
<text x="110.3" y="90.7">[12]</text>
<text x="110.9" y="94">[5]</text>
<text x="119.5" y="90.2">EINT_EAR</text>
<text x="119.5" y="91.6">GPIO_FLASH_STB</text>
<text x="119.5" y="93.4">GPIO_CTP_RSTB</text>
<text x="119.5" y="94.9">GPIO3_OTG</text>
<text x="192.3" y="91.7">TDP2</text>
<text x="192.3" y="93.6">TDN2</text>
<text x="203.7" y="90.4">[11]</text>
<text x="203.7" y="92.2">[11]</text>
<text x="283.9" y="95.2">[8]</text>
<text x="284" y="91.9">[8]</text>
<text x="291.4" y="90.4">EDCLK_B</text>
<text x="291.4" y="92.6">EVREF</text>
<text x="5.2" y="100.6">SCL0</text>
<text x="16.7" y="99.8">[12]</text>
<text x="16.8" y="101.4">[12]</text>
<text x="189.8" y="99.1">LCM_RST</text>
<text x="191" y="100.7">DSI_TE</text>
<text x="203.7" y="98">[11]</text>
<text x="203.7" y="99.8">[11]</text>
<text x="283.9" y="96.8">[8]</text>
<text x="283.9" y="99.8">[8]</text>
<text x="283.9" y="101.4">[8]</text>
<text x="291.2" y="96.3">ECS0_B</text>
<text x="291.2" y="97.9">ECS1_B</text>
<text x="291.2" y="100.7">EDQM0</text>
<text x="4.9" y="102.4">SDA0</text>
<text x="16.8" y="107.5">[5,11]</text>
<text x="110.6" y="102.9">[12]</text>
<text x="110.7" y="104.4">[11]</text>
<text x="111.5" y="106">[9]</text>
<text x="119.5" y="105.3">EINT_CTP</text>
<text x="119.5" y="107.2">EINT_PS</text>
<text x="119.5" y="103.8">GPIO_FLASH_EN</text>
<text x="170.4" y="105.6">VIO18_PMU</text>
<text x="181.7" y="104.1">[1,2,3,4,5,6,8,9,10,11]</text>
<text x="197.1" y="104.1">R216</text>
<text x="283.9" y="102.9">[8]</text>
<text x="283.9" y="104.4">[8]</text>
<text x="283.9" y="107.6">[8]</text>
<text x="291.2" y="102.3">EDQM1</text>
<text x="291.2" y="104">EDQM2</text>
<text x="291.2" y="105.5">EDQM3</text>
<text x="5" y="110.3">SDA1</text>
<text x="5.2" y="108.5">SCL1</text>
<text x="16.8" y="109.1">[5,11]</text>
<text x="162.4" y="111.9">R240</text>
<text x="183.4" y="110.1">DISP_PWM0</text>
<text x="197.1" y="109">[11]</text>
<text x="283.9" y="110.5">[8]</text>
<text x="283.9" y="113.6">[8]</text>
<text x="283.9" y="109.2">[8]</text>
<text x="283.9" y="112.1">[8]</text>
<text x="291.2" y="108.5">EDQS0</text>
<text x="291.2" y="111.5">EDQS1</text>
<text x="291.2" y="110.1">EDQS0_B</text>
<text x="291.2" y="113.1">EDQS1_B</text>
<text x="5" y="118">SDA2</text>
<text x="5.2" y="116.2">SCL2</text>
<text x="16.8" y="115.1">[9,11]</text>
<text x="16.9" y="116.8">[9,11]</text>
<text x="100.8" y="115.1">R242</text>
<text x="100.8" y="116.9">R241</text>
<text x="100.8" y="119.7">R217</text>
<text x="115.2" y="115.3">1</text>
<text x="115.2" y="116.8">1</text>
<text x="115.2" y="119.9">1</text>
<text x="119.4" y="116.2">TP204</text>
<text x="119.4" y="117.8">TP249</text>
<text x="205.4" y="116.8">R239</text>
<text x="283.9" y="116.6">[8]</text>
<text x="283.9" y="115.1">[8]</text>
<text x="283.9" y="118.3">[8]</text>
<text x="291.2" y="114.7">EDQS2</text>
<text x="291.2" y="117.6">EDQS3</text>
<text x="291.2" y="116.2">EDQS2_B</text>
<text x="291.2" y="119.1">EDQS3_B</text>
<text x="17.9" y="123.9" transform="rotate(-90 17.9 123.9)">R215</text>
<text x="22.8" y="124" transform="rotate(-90 22.8 124)">R250</text>
<text x="26.6" y="124" transform="rotate(-90 26.6 124)">R249</text>
<text x="32" y="124" transform="rotate(-90 32 124)">R247</text>
<text x="36.6" y="124" transform="rotate(-90 36.6 124)">R246</text>
<text x="40.3" y="123.9" transform="rotate(-90 40.3 123.9)">R244</text>
<text x="100.8" y="121.5">R218</text>
<text x="115.2" y="121.4">1</text>
<text x="118.8" y="120.6">TP248</text>
<text x="118.8" y="122.2">TP247</text>
<text x="271.3" y="127.5">R238</text>
<text x="1" y="137.8">VIO18_PMU</text>
<text x="12.8" y="139.2">[1,2,3,4,5,6,8,9,10,11]</text>
<text x="14.6" y="177.5">VIO18_PMU</text>
<text x="35.1" y="177.5">VIO18_PMU</text>
<text x="46.8" y="179.7">PWRAP_SPI0_CSN</text>
<text x="63.9" y="178.5">[2,4]</text>
<text x="188.1" y="178.6">MARK202</text>
<text x="196.5" y="178.6">MARK203</text>
<text x="275.1" y="180">S202</text>
<text x="286.6" y="180">S203</text>
<text x="189.1" y="180.2">1</text>
<text x="197.5" y="180.2">1</text>
<text x="13.5" y="191">R251</text>
<text x="34.6" y="191.3">R245</text>
<text x="67" y="190.7">R243</text>
<text x="21.9" y="196.1" transform="rotate(-90 21.9 196.1)">[1,2,3,4,5,6,8,9,10,11]</text>
<text x="42.4" y="196.1" transform="rotate(-90 42.4 196.1)">[1,2,3,4,5,6,8,9,10,11]</text>
<text x="0" y="201.1">BPI_11</text>
<text x="10.7" y="199.9">[6]</text>
<text x="20.5" y="201.1">BPI_10</text>
<text x="31.2" y="199.5">[6]</text>
</g>
</svg>
